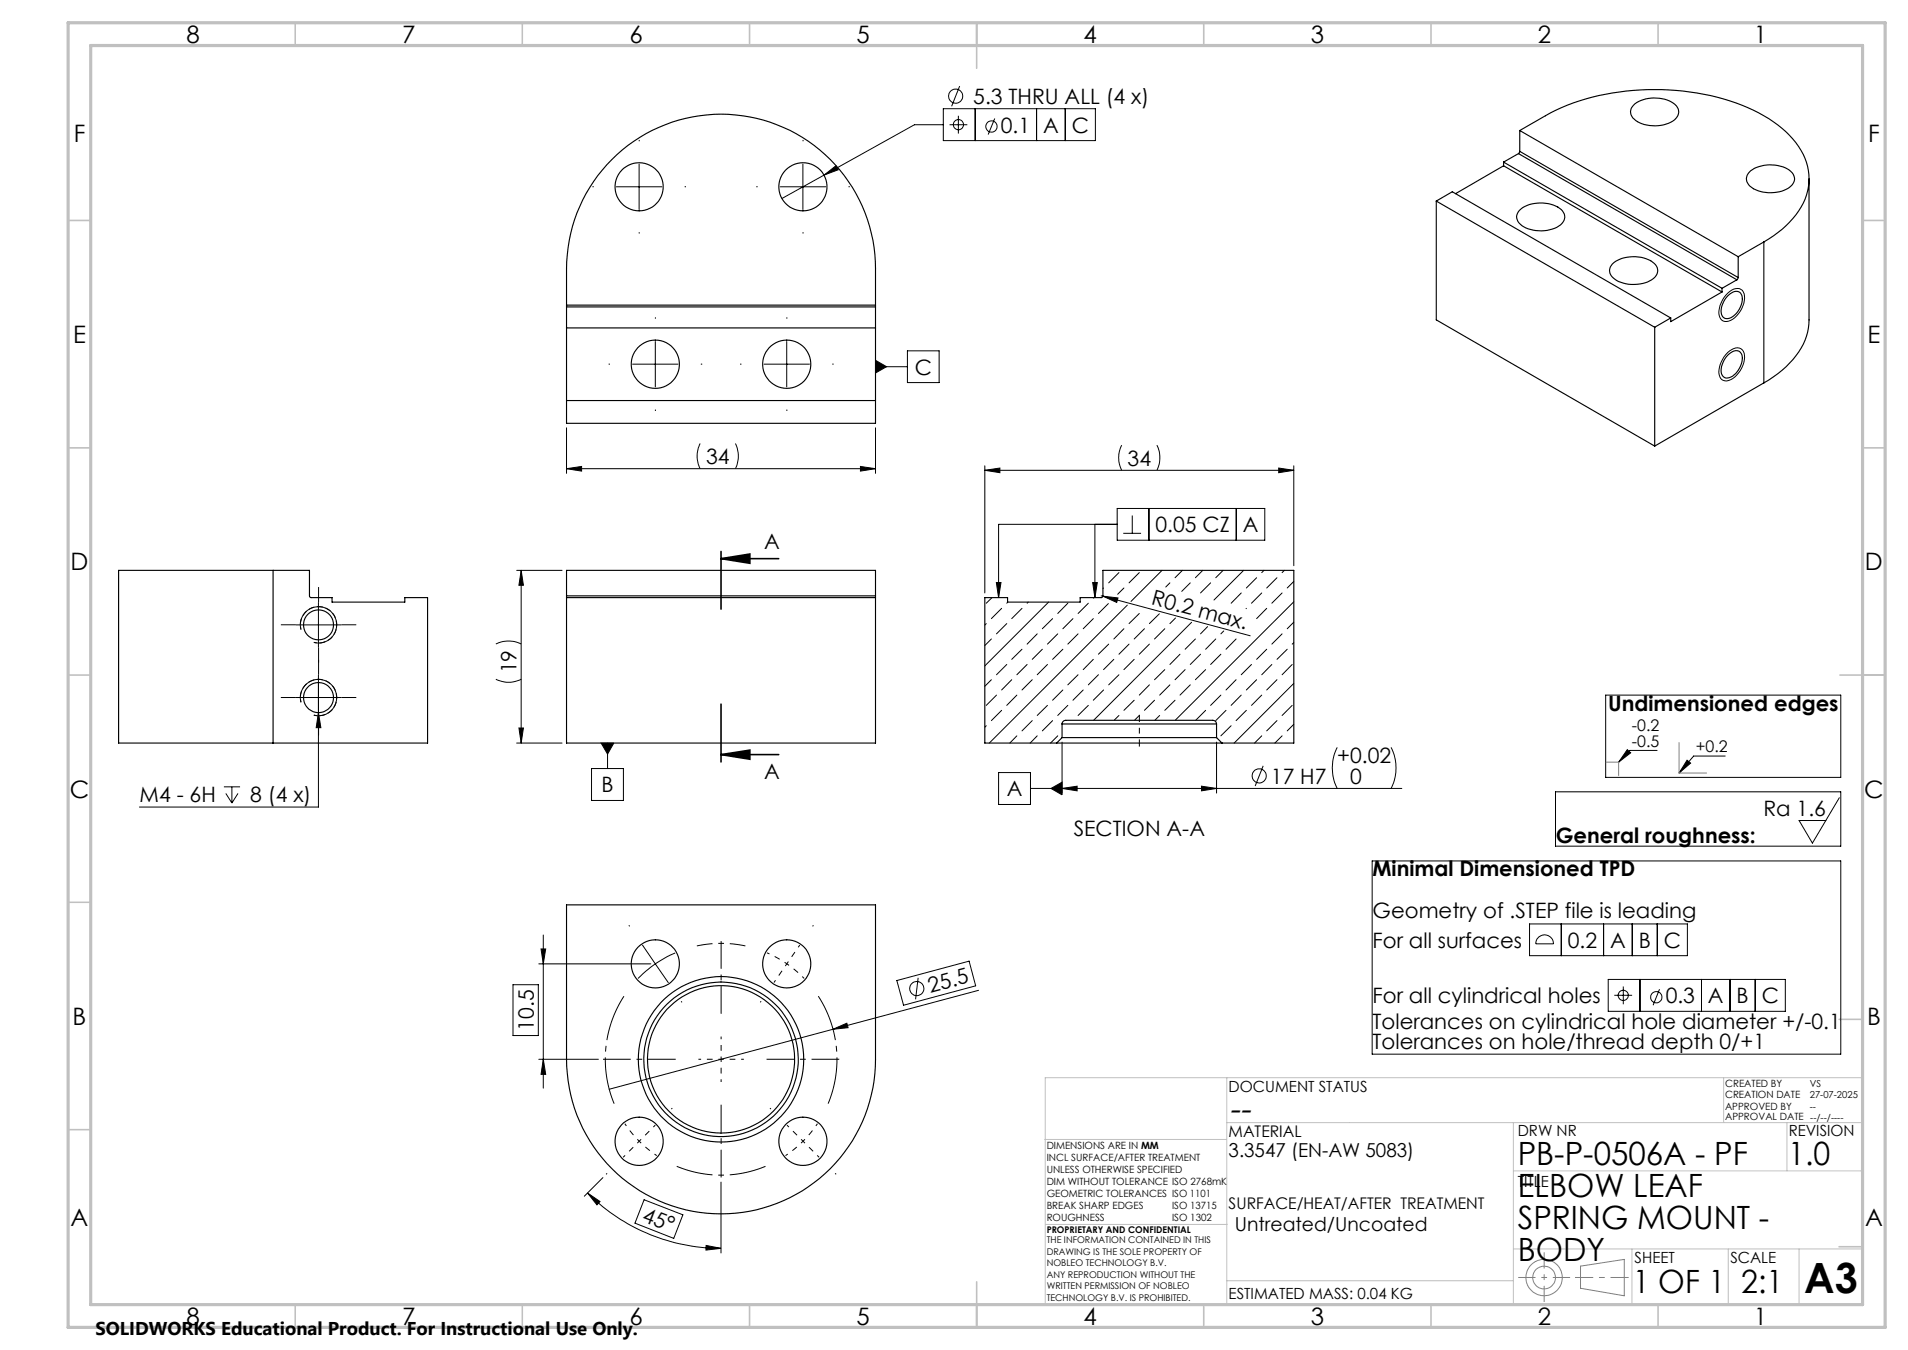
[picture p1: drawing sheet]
<svg xmlns="http://www.w3.org/2000/svg" width="420mm" height="297mm" viewBox="0 0 420 297" stroke-linecap="round" stroke-linejoin="round" font-family="sans-serif">
<g fill="none" stroke="#000" stroke-width=".22">
<path d="M211.2 18.9l-1.7 4.5M140.7 36.1v10M176.7 36.1v10M181.4 38.5l2.6-2 .5 .9zM181.4 38.5l-9.3 5.2M207.6 27.4h-6.3l-19.9 11.1M207.6 23.9h33.5v7h-33.5zM209 27.4h3.9M211 25.5v3.9M214.7 23.9v7M219 26.1l-1.5 3.5M228.2 23.9v7"/>
<path d="M234.5 23.9v7M135.7 41.1h10M171.8 41.1h10M144.3 75.1v10M173.2 75.1v10M192.7 79.3l2.5 1.4-2.5 1.4zM199.7 77.2h7v7h-7zM380.3 64.5a2.35 2.35 0 0 1 3.2-.6 3.9 3.9 0 0 1-.1 4 4.5 4.5 0 0 1-3.7 2.8 2.16 2.16 0 0 1-1.2-2.9l.7-1.8zM380.3 77.6l.5-.4a1.85 1.85 0 0 1 3.1 .5 5.6 5.6 0 0 1-3.8 6.1 1.81 1.81 0 0 1-1.7-2.4l.5-1.7 .6-1.2zM124.7 94.1v10M139.2 80.1h10.1M154.1 97.6a6.1 6.1 0 0 0 0 5.5"/>
<path d="M161.9 97.6a6.4 6.4 0 0 1 0 5.5M168.2 80.1h10M192.7 94.1v10M192.7 80.7h7M246.9 97.9a6.1 6.1 0 0 0 0 5.6M254.7 97.9a6.4 6.4 0 0 1 0 5.6M124.7 103.1l3.3-.5v1zM124.7 103.1h68M189.4 102.6l3.3 .5-3.3 .5zM216.8 103.5l3.3-.5v1zM216.8 102.5v28M216.8 103.5h68"/>
<path d="M241 115.4v16.1M245.9 111.9h32.5v6.9h-32.5zM245.9 115.4h-26.1v16.1M247.3 117.3h3.9M249.2 113.4v3.9M252.9 111.9v6.9M272.1 111.9v6.9M281.5 103l3.3 .5-3.3 .5zM284.8 102.5v22M65.1 137.5h10M66.3 138.5a4 4 0 0 1 3.5-5 4 4 0 0 1 4.3 4.3 4 4 0 0 1-5 3.5M70.1 132.5v10"/>
<path d="M113.7 125.5h10M114.7 125.5l.5 3.3h-1zM114.7 125.5v38M217.1 137.2l-.3 .3M218.4 131.5l-1.3 1.2M219.3 128.2h1l-.5 3.3zM220.5 133.8l-2.3 2.3M221.6 137.2l-2.2 2.2M221.8 132.5l-.2 .2M225 133.8l-2.3 2.3M226.3 132.5l-.2 .2M228.3 139.4l-2.2 2.3"/>
<path d="M230.8 132.5l-14 14M231.7 136.1l-2.3 2.2M232.8 139.4l-2.2 2.3M235.1 132.7l-2.3 2.3M236.2 136.1l-2.2 2.2M237.3 139.4l-2.2 2.3M239.6 132.7l-2.3 2.3M240.5 128.2h1l-.5 3.3zM240.7 136.1l-2.3 2.2M240.8 131.5l-.1 .1M242.4 131.1l.4 .1M242.8 131.2l3.3 .3-.3 1z"/>
<path d="M242.8 131.2l32.4 8.7M242.9 129.4l-.1 .1M244 132.8l-2.2 2.2M246.3 126l-2.2 2.2M247.4 138.3l-2.2 2.3M247.4 129.4l-1.4 1.3M248.1 133.1l-30.3 30.4M250.8 135l-2.3 2.2M250.8 126l-2.3 2.2M251.9 138.3l-2.2 2.3M255.2 135l-2.2 2.2M255.8 125.5l-6.8 6.8"/>
<path d="M256.4 138.3l-2.3 2.3M257.5 128.2l-.9 .9M258.8 136l-1.3 1.2M260.3 125.5l-1.6 1.6M262 128.2l-1.9 1.9M262.3 136.9l-21.6 21.6M264.8 125.5l-1.7 1.6M265.8 137.9l-1.5 1.5M266.5 128.2l-2.2 2.3M269.2 125.5l-1.6 1.6M269.4 138.8l-.7 .6M273.2 130.5l-2.2 2.2"/>
<path d="M273.8 125.5l-6.6 6.5M274.4 133.8l-.1 .1M276.6 127.1l-2.2 2.3M277.7 130.5l-2.2 2.2M278.2 125.5l-.5 .5M278.8 133.8l-2.2 2.3M281.1 127.1l-2.3 2.3M282.2 139.4l-2.2 2.3M282.2 130.5l-2.2 2.2M282.7 125.5l-.5 .5M284.8 132.4l-26.1 26.1M284.8 136.9l-1.4 1.4"/>
<path d="M284.8 127.9l-1.4 1.5M65.1 153.5h10M66.3 154.5a4 4 0 0 1 3.5-5 4 4 0 0 1 4.3 4.3 4 4 0 0 1-5 3.5M70.1 156.8l.5 3.3h-1zM70.1 148.5v29h-39.4M109.1 149.4a6.1 6.1 0 0 0 5.6 0M109.1 141.7a6.4 6.4 0 0 1 5.6 0M217.1 159.7l-.3 .3M218.2 149.5l-1.4 1.5M218.2 140.6l-1.4 1.4M219.4 152.9l-2.3 2.3M220.5 156.3l-2.3 2.2"/>
<path d="M221.6 146.2l-2.2 2.2M222.7 149.5l-2.2 2.3M223.8 152.9l-2.2 2.3M225 142.8l-2.3 2.3M226.1 146.2l-2.3 2.2M227.2 158.5l-2.2 2.3M227.2 149.5l-2.2 2.3M229.4 142.8l-2.2 2.3M230.6 155.2l-2.3 2.2M230.6 146.2l-2.3 2.2M231.7 158.5l-2.3 2.3M234 151.8l-2.3 2.3"/>
<path d="M234 142.8l-2.3 2.3M235.1 155.2l-2.3 2.2M237.3 148.4l-2.2 2.3M238.4 151.8l-2.2 2.3M239.6 155.2l-2.3 2.2M240.7 145.1l-2.3 2.2M241.8 148.4l-2.2 2.3M242.9 151.8l-2.2 2.3M244.1 141.7l-2.3 2.2M245.2 145.1l-2.3 2.2M246.3 157.4l-1 1.1M246.3 148.4l-2.2 2.3"/>
<path d="M248.5 141.7l-2.2 2.2M249.7 154.1l-2.3 2.2M249.7 145.1l-2.3 2.2M250.8 157.4l-1.1 1.1M253 150.7l-2.2 2.2M253 141.7l-2.2 2.2M254.1 154.1l-2.2 2.2M255.3 157.4l-1.1 1.1M256.4 147.3l-2.3 2.2M257.5 150.7l-2.2 2.2M258.7 154.1l-2.3 2.2M259.8 143.9l-2.3 2.3"/>
<path d="M260.9 147.3l-2.2 2.2M262 150.7l-2.2 2.2M263.1 140.6l-2.2 2.2M264.3 143.9l-2.3 2.3M265.4 156.3l-2.2 2.2M265.4 147.3l-2.3 2.2M267.6 140.6l-2.2 2.2M268.7 152.9l-2.2 2.3M268.7 143.9l-2.2 2.3M269.9 156.3l-2.3 2.2M271 159.7l-2.3 2.2M272.1 149.5l-2.2 2.3"/>
<path d="M272.1 140.6l-2.2 2.2M273.2 152.9l-2.2 2.3M274.4 156.3l-2.3 2.2M275.5 146.2l-2.3 2.2M276.6 149.5l-2.2 2.3M277.7 152.9l-2.2 2.3M278.8 142.8l-2.2 2.3M280 146.2l-2.3 2.2M281.1 158.5l-2.3 2.3M281.1 149.5l-2.3 2.3M283.4 142.8l-2.3 2.3M284.4 155.2l-2.2 2.2"/>
<path d="M284.4 146.2l-2.2 2.2M284.8 150.4l-13.1 13.1M284.8 141.4l-.4 .3M284.8 159.3l-1.4 1.5M353.4 152.9h51.8v18.1h-51.8zM49.3 173.1h3.5M49.7 174.6l1.3 2.1M51 173.1v3.6M52.4 174.6l-1.4 2.1M113.7 163.5h10M114.2 160.2h1l-.5 3.3zM130.2 169.1h7v7h-7z"/>
<path d="M132.3 163.5h2.8l-1.4 2.4zM133.7 163.5v5.6M219.8 170h7v7h-7zM223.8 161.9l-1.5 1.6M226.8 173.5h81.8M228.3 161.9l-1.5 1.6M231.4 173.5l2.4-1.4v2.8zM232.8 161.9l-1.6 1.6M233.8 173.5l3.3-.5v1zM233.8 163.3v11.2M264.5 173l3.3 .5-3.3 .5zM267.8 163.3v11.2"/>
<path d="M277.7 161.9l-1.5 1.6M278.1 168.5l-1.8 4.4M282.2 161.9l-1.6 1.6M294.4 164.4a9.9 9.9 0 0 0 0 9.1M306.2 164.4a9.9 9.9 0 0 1 0 9.1M342.4 174.2h62.8v12h-62.8zM358.2 164.9l.8 .7-2.7 2.1zM364.8 165.1h-6l-2.5 2.6M371.4 167.2l.7 .7-2.5 2.2zM379.8 166.3h-7l-3.2 3.8M404.9 175.5l-5.9 10-3-5h5.9M302 189.4h103.2v42.5h-103.2z"/>
<path d="M112.9 216.6h5.6v11.2h-5.6zM118.6 212.1h24.7M119.1 208.8h1l-.5 3.3zM119.6 205.7v33.7M141.4 207.9l2.9 4.2M144.3 212.1l-2 1.5-1.9 1.7M144.3 212.1l2.8 4.1M148.6 209.7l-1.7 .7-2.6 1.7M197.4 215.7l15.9-4.2 1.5 5.4-15.9 4.3zM202.1 215.1l-.6 4.7M215.4 217.9l-81.3 21.7M336.7 203.3h34.7v7h-34.7z"/>
<path d="M338.7 206.2a1.99 1.99 0 0 1 2.1-.3 1.99 1.99 0 0 1 1.2 1.7h-3.9a1.92 1.92 0 0 1 .6-1.4zM343.7 203.3v7M353 203.3v7M354 215.5h39v7h-39zM355.4 219h3.9M357.3 217v3.9M359.3 203.3v7M361 215.5v7M364.8 203.3v7M365.3 217.6l-1.4 3.6M374.5 215.5v7M380.8 215.5v7"/>
<path d="M386.4 215.5v7M118.6 233h13.1M119.6 233l.5 3.4h-1zM183.3 226.4l3.1-1.3 .3 1zM132.7 259.1l-4.1 4.1M129.3 262.5l2.8 1.8-.7 .8zM129.3 262.5a41.6 41.6 0 0 0 29.4 12.1M141.8 263.9l8.5 3.4-2 5.1-8.5-3.3zM155.4 274l3.3 .6-3.3 .4zM158.7 260.1v15.6"/>
<circle cx="210.4" cy="21.2" r="1.55"/>
<circle cx="211" cy="27.4" r="1.12"/>
<circle cx="218.3" cy="27.8" r="1.25"/>
<circle cx="277.2" cy="170.7" r="1.55"/>
<circle cx="201.8" cy="217.5" r="1.55"/>
<circle cx="357.3" cy="219" r="1.13"/>
<circle cx="364.6" cy="219.4" r="1.24"/>
</g>
<g fill="none" stroke="#808080" stroke-width=".22">
<path d="M353.6 167.7h2.7v2.9M369.6 163.4v6.7h6.1M347.9 278.5l9.6-1.4v8l-9.6-1.7z"/>
<circle cx="339.9" cy="281" r="2.51"/>
<circle cx="339.9" cy="281.1" r="4"/>
</g>
<path d="M334.2 281h11.4" fill="none" stroke="#808080" stroke-width=".22" stroke-dasharray="15.2 1.3 1.3 1.3" stroke-dashoffset="11.4" stroke-linecap="butt"/>
<path d="M339.9 275.5v10.9" fill="none" stroke="#808080" stroke-width=".22" stroke-dasharray="15.2 1.3 1.3 1.3" stroke-dashoffset="11.7" stroke-linecap="butt"/>
<path d="M346.7 281h11.8" fill="none" stroke="#808080" stroke-width=".22" stroke-dasharray="15.2 1.3 1.3 1.3" stroke-dashoffset="11.2" stroke-linecap="butt"/>
<g fill="none" stroke="#c0c0c0" stroke-width=".22">
<path d="M270.1 237.1v49.9M379.4 237.1v9.9M410.1 237.1h-180v49.9M230 250.7h40M270.1 247h140M333.1 257.6h77M333.1 247v40M393.3 247v10.6M230.2 269.4h39.9M333.1 274.8h77M359.2 274.8v12.2M380.4 274.8v12.2"/>
<path d="M396 274.8v12.2M270.1 281.8h63"/>
</g>
<g fill="none" stroke="#c0c0c0" stroke-width=".35">
<path d="M65 5v5M115 5v5M165 5v5M215 5v10M265 5v5M315 5v5M365 5v5M15 48.5h5M410 48.5h5M15 98.5h5M410 98.5h5M15 148.5h5"/>
<path d="M405 148.5h10M15 198.5h5M404.8 224.3h5M15 248.5h5M404.8 274.3h5M65 287v5M115 287v5M165 287v5M215 282v10M265 287v5M315 287v5M365 287v5"/>
</g>
<path d="M15 5h400v287h-400zM20 10h390v277h-390z" fill="none" stroke="#c0c0c0" stroke-width=".7"/>
<g fill="#000">
<path d="M242.8 131.2l3.3 .3-.3 1zM183.3 226.4l3.1-1.3 .3 1z"/>
<path d="M189.4 102.6l3.3 .5-3.3 .5zM124.7 103.1l3.3-.5v1z"/>
<path d="M114.7 125.5l.5 3.3h-1zM114.2 160.2h1l-.5 3.3z"/>
<path d="M158.7 122.9l6.4-1v2zM158.7 166l6.4-1v2z"/>
<path d="M132.3 163.5l1.4 2.4 1.4-2.4zM181.4 38.5l3.1-1.1-.5-.9zM192.7 79.3l2.5 1.4-2.5 1.4zM216.8 103.5l3.3-.5v1zM281.5 103l3.3 .5-3.3 .5zM233.8 173.5l3.3-.5v1zM264.5 173l3.3 .5-3.3 .5zM219.3 128.2h1l-.5 3.3zM240.5 128.2h1l-.5 3.3zM231.4 173.5l2.4 1.4v-2.8zM70.1 156.8l-.5 3.3h1z"/>
<path d="M371.4 167.2l.7 .7-2.5 2.2zM358.2 164.9l.8 .7-2.7 2.1z"/>
<path d="M119.1 208.8h1l-.5 3.3zM119.6 233l.5 3.4h-1z"/>
<path d="M129.3 262.5l2.8 1.8-.7 .8zM155.4 274l3.3 .6-3.3 .4z"/>
</g>
<g fill="none" stroke="#000" stroke-width=".25">
<path d="M331 36.5l48.1 27.7M331 36.5l-10.6 6.1M331 35.7v.8M331 35.7l48.1 27.7M334.3 33.8l-3.3 1.9M334.3 33.8l48 27.8M334.5 28.7a70.8 70.8 0 0 1 9.2-5 54.7 54.7 0 0 1 42.2 .5 21.9 21.9 0 0 1 11.4 10.7 12.4 12.4 0 0 1-2.6 13.2l-2.4 2.3-4 2.8M334.5 33.3l-.2 .5M334.5 28.7l48.1 27.8M334.5 33.3l48.1 27.8M334.5 28.7v4.6M359.9 22.9a7.8 7.8 0 0 1 8.8 .1 2.27 2.27 0 0 1-1 3.9 7.7 7.7 0 0 1-8.3-1 2.05 2.05 0 0 1 .5-3z"/>
<path d="M385.1 37.9a7.4 7.4 0 0 1 9.4 .2 2.16 2.16 0 0 1-.8 3.3 7.9 7.9 0 0 1-8.5-.4 2.07 2.07 0 0 1-.1-3.1zM398.2 39.3v31.1a14.1 14.1 0 0 1-5.1 10.3l-1.7 1.5-3.1 2M316.2 44.2v26.2l48 27.7M316.2 44.2l48 27.8M316.2 44.2l3.5-2 48.1 27.8M334.5 46.3a7.7 7.7 0 0 1 9.2-.2 2.14 2.14 0 0 1-.6 3.6 7.8 7.8 0 0 1-8.5-.4 2 2 0 0 1-.1-3zM354.9 58.1a7.7 7.7 0 0 1 9.2-.2 2.11 2.11 0 0 1-.5 3.7 7.8 7.8 0 0 1-8.5-.5 2.03 2.03 0 0 1-.2-3zM382.6 56.5v4.6M388.3 53.2l-5.7 3.3M388.3 53.2v31M124.7 67.1v-8a34 34 0 0 1 34-34 34 34 0 0 1 34 34v8M124.7 67.1v.4"/>
<path d="M124.7 67.5v25.6h68v-25.6M124.7 67.1h68M124.7 67.5h68M124.7 72.1h68M192.7 67.1v.4M364.2 72v26.1M367.8 70l-3.6 2M379.1 64.2l-11.3 6.6v-.8M379.1 63.4v.8M380.3 65.1a2.02 2.02 0 0 1 2.8-.7 4 4 0 0 1-1 4.7 2.02 2.02 0 0 1-2.8 .6 4 4 0 0 1 1-4.6zM380.3 78.1a1.97 1.97 0 0 1 2.8-.6 3.6 3.6 0 0 1-.7 4.3 2.75 2.75 0 0 1-2.7 1.3 2.37 2.37 0 0 1-.4-3.3zM382.3 61.6l-3.2 1.8"/>
<path d="M382.6 61.1l-.3 .5M124.7 88.1h68M388.3 84.2l-24.1 13.9M60.1 125.5h-34v38h34M60.1 125.5h8l.1 5.9 4.9 .1v1h16v-1h5v32h-34M60.1 125.5v38M124.7 131.1v.4M124.7 131.1v-5.6h68v5.6M124.7 131.5v32h68v-32M124.7 131.5h68M124.7 131.1h68M192.7 131.1v.4"/>
<path d="M233.8 159.3a.85 .85 0 0 1 .8-.8h32.4a.85 .85 0 0 1 .8 .8M233.8 159.3h34M233.8 159.3v3M267.8 159.3v3M232.6 163.5h-15.8v-32h5v1h16v-1h4.7l.3-.3v-5.7h42v38h-15.8M232.6 163.5h36.4M233.8 162.3h34M233.8 162.3l-1.2 1.2M267.8 162.3l1.2 1.2M124.7 199.1h68v33.9a34 34 0 0 1-34 34 34 34 0 0 1-34-34z"/>
<circle cx="140.7" cy="41.1" r="5.3"/>
<circle cx="176.7" cy="41.1" r="5.3"/>
<circle cx="144.3" cy="80.1" r="5.3"/>
<circle cx="173.2" cy="80.1" r="5.3"/>
<circle cx="70.1" cy="137.5" r="3.3"/>
<circle cx="70.1" cy="153.5" r="3.3"/>
<circle cx="144.3" cy="212.1" r="5.3"/>
<circle cx="173.2" cy="212.1" r="5.3"/>
<circle cx="158.7" cy="233" r="18.2"/>
<circle cx="158.7" cy="233.1" r="16.2"/>
<circle cx="158.7" cy="233" r="17"/>
<circle cx="140.7" cy="251.1" r="5.3"/>
<circle cx="176.7" cy="251.1" r="5.3"/>
</g>
<g fill="none" stroke="#000" stroke-width=".22" stroke-dasharray="15.2 1.3 1.3 1.3" stroke-dashoffset="14.6" stroke-linecap="butt">
<path d="M173.2 212l-2.1-1.3-2.3-1.1M173.2 212l2 1.6 1.8 1.7M173.2 212l2.8-4.1M173.2 212l-2.8 4.2M158.7 233v-5M158.7 233h-5M158.7 233v5M158.7 233h5M140.7 251.1l1.9 1.6 2 1.5M140.7 251.1l-1.7-1.9-1.5-2M140.7 251.1l-3.5 3.5M140.7 251.1l3.5-3.6"/>
<path d="M176.8 251.1l1.6-1.9 1.5-2M176.8 251.1l-1.9 1.6-2 1.5M176.8 251.1l3.5 3.5M176.8 251.1l-3.6-3.6"/>
</g>
<path d="M164.1 208.1l-2.1-.4-2.9-.2-2.9 .2-2.8 .4" fill="none" stroke="#000" stroke-width=".22" stroke-dasharray="15.2 1.3 1.3 1.3" stroke-dashoffset="11.8" stroke-linecap="butt"/>
<path d="M137.3 219.2a25.5 25.5 0 0 0-2.1 23.6M182.3 242.8a25.5 25.5 0 0 0-2.2-23.6" fill="none" stroke="#000" stroke-width=".22" stroke-dasharray="15.2 1.3 1.3 1.3" stroke-dashoffset="4.8" stroke-linecap="butt"/>
<path d="M149 256.6a25.5 25.5 0 0 0 19.5 0" fill="none" stroke="#000" stroke-width=".22" stroke-dasharray="15.2 1.3 1.3 1.3" stroke-dashoffset="7.1" stroke-linecap="butt"/>
<path d="M158.7 122.9l6.4-1v2zM158.7 122.9h12.7M158.7 121.3v12.7M158.7 154.9v12.7M158.7 166l6.4-1v2zM158.7 166h12.7" fill="none" stroke="#000" stroke-width=".35"/>
<path d="M69.1 141.3a4 4 0 0 0 5-3.5 4 4 0 0 0-4.3-4.3 4 4 0 0 0-3.5 5M69.1 157.3a4 4 0 0 0 5-3.5 4 4 0 0 0-4.3-4.3 4 4 0 0 0-3.5 5" fill="none" stroke="#000" stroke-width=".22" stroke-dasharray="1.3 .6" stroke-dashoffset=".6" stroke-linecap="butt"/>
<g fill="none" stroke="#000" stroke-width=".22" stroke-dasharray="15.2 1.3 1.3 1.3" stroke-linecap="butt">
<path d="M140.7 31.1v-.3M176.8 31.1v-.3M130.7 41.1h-.3M140.7 51.1v.3M150.7 41.1h.3M166.8 41.1h-.3M176.8 51.1v.3M186.8 41.1h.3M144.3 70.1v-.3M173.2 70.1v-.3M134.3 80.1h-.3M144.3 90.1v.3"/>
<path d="M154.3 80.1h.3M163.2 80.1h-.3M173.2 90.1v.3M183.2 80.1h.3M65.1 137.5h-3.3M70.1 132.5v-3.3M75.1 137.5h3.3M65.1 153.5h-3.3M70.1 142.5v3.3M70.1 148.5v-3.3M70.1 158.5v3.3M75.1 153.5h3.3"/>
<path d="M138.6 203.8l-.2-.2M178.9 203.8l.1-.2M149.9 220.3l.2 .2M167.5 220.3l-.1 .2M133.6 258.1l-.2 .3M147.8 244l.2-.2M169.7 244l-.2-.2M183.8 258.1l.3 .3"/>
</g>
<path d="M148.7 233h-16M158.7 223v-16M168.7 233h16M158.7 243v16" fill="none" stroke="#000" stroke-width=".22" stroke-dasharray="15.2 1.3 1.3 1.3" stroke-dashoffset="9.1" stroke-linecap="butt"/>
<path d="M250.8 157.3v7" fill="none" stroke="#000" stroke-width=".22" stroke-dasharray="15.2 1.3 1.3 1.3" stroke-dashoffset="13.6" stroke-linecap="butt"/>
<text font-size="9.2" x="397.2" y="284.5">A3</text>
<text font-size="7.3" x="270.4" y="246.3">--</text>
<g font-size="7.1">
<text x="334.1" y="256.2">PB-P-0506A - PF</text>
<text x="393.6" y="256.2">1.0</text>
<text x="334.1" y="263.3">ELBOW LEAF</text>
<text x="334.1" y="270.3">SPRING MOUNT -</text>
<text x="334.1" y="277.4">BODY</text>
<text x="359.4" y="284.5">1 OF 1</text>
<text x="383.3" y="284.5">2:1</text>
</g>
<g font-size="5.3">
<text x="41" y="9.5">8</text>
<text x="88.5" y="9.5">7</text>
<text x="138.5" y="9.5">6</text>
<text x="188.5" y="9.5">5</text>
<text x="238.5" y="9.5">4</text>
<text x="288.5" y="9.5">3</text>
<text x="338.5" y="9.5">2</text>
<text x="386" y="9.5">1</text>
<text x="16.2" y="31.3">F</text>
<text x="411.2" y="31.3">F</text>
<text x="16.1" y="75.5">E</text>
<text x="411.1" y="75.5">E</text>
<text x="15.5" y="125.5">D</text>
<text x="410.5" y="125.5">D</text>
<text x="15.4" y="175.5">C</text>
<text x="410.4" y="175.5">C</text>
<text x="16" y="225.5">B</text>
<text x="411" y="225.5">B</text>
<text x="15.5" y="269.8">A</text>
<text x="410.5" y="269.8">A</text>
<text x="41" y="291.5">8</text>
<text x="88.5" y="291.5">7</text>
<text x="138.5" y="291.5">6</text>
<text x="188.5" y="291.5">5</text>
<text x="238.5" y="291.5">4</text>
<text x="288.5" y="291.5">3</text>
<text x="338.5" y="291.5">2</text>
<text x="386" y="291.5">1</text>
</g>
<g font-size="4.7">
<text x="214.2" y="22.8">5.3 THRU ALL (4 x)</text>
<text x="220.3" y="29.2">0.1</text>
<text x="229.6" y="29.2">A</text>
<text x="235.9" y="29.2">C</text>
<text x="201.4" y="82.4">C</text>
<text x="155.4" y="102.1">34</text>
<text x="248.2" y="102.4">34</text>
<text x="254.3" y="117.1">0.05 CZ</text>
<text x="273.6" y="117.1">A</text>
<text x="168.2" y="120.8">A</text>
<text x="253.3" y="132.9" transform="rotate(15 253.3 132.9)">R0.2 max.</text>
<text x="113.7" y="148.1" transform="rotate(-90 113.7 148.1)">19</text>
<text x="354" y="156.4">Undimensioned edges</text>
<text x="294.4" y="167.9">+0.02</text>
<text x="168.2" y="171.4">A</text>
<text x="279.8" y="172.4">17 H7</text>
<text x="297.2" y="172.4">0</text>
<text x="30.7" y="176.5">M4 - 6H</text>
<text x="55.1" y="176.5">8 (4 x)</text>
<text x="132.4" y="174.3">B</text>
<text x="221.6" y="175.2">A</text>
<text x="388.2" y="179.5">Ra 1.6</text>
<text x="236.3" y="183.9">SECTION A-A</text>
<text x="342.5" y="185.5">General roughness:</text>
<text x="302.1" y="192.8">Minimal Dimensioned TPD</text>
<text x="302.1" y="201.9">Geometry of .STEP file is leading</text>
<text x="302.1" y="208.5">For all surfaces</text>
<text x="345.1" y="208.5">0.2</text>
<text x="354.4" y="208.5">A</text>
<text x="360.7" y="208.5">B</text>
<text x="366.3" y="208.5">C</text>
<text x="204.7" y="218.5" transform="rotate(-15 204.7 218.5)">25.5</text>
<text x="302.1" y="220.7">For all cylindrical holes</text>
<text x="366.7" y="220.7">0.3</text>
<text x="376" y="220.7">A</text>
<text x="382.3" y="220.7">B</text>
<text x="387.8" y="220.7">C</text>
<text x="117.5" y="226.7" transform="rotate(-90 117.5 226.7)">10.5</text>
<text x="302.1" y="226.3">Tolerances on cylindrical hole diameter +/-0.1</text>
<text x="302.1" y="230.9">Tolerances on hole/thread depth 0/+1</text>
<text x="141.1" y="268.5" transform="rotate(21 141.1 268.5)">45°</text>
</g>
<g font-size="4.2">
<text x="270.4" y="254.6">3.3547 (EN-AW 5083)</text>
<text x="271.8" y="270.8">Untreated/Uncoated</text>
</g>
<text font-size="4.1" x="21" y="293.7">SOLIDWORKS Educational Product. For Instructional Use Only.</text>
<g font-size="3.5">
<text x="359.2" y="160.9">-0.2</text>
<text x="359.2" y="164.3">-0.5</text>
<text x="373.3" y="165.5">+0.2</text>
<text x="270.4" y="250.1">MATERIAL</text>
<text x="270.4" y="266">SURFACE/HEAT/AFTER TREATMENT</text>
</g>
<g font-size="3.4">
<text x="270.4" y="240.2">DOCUMENT STATUS</text>
<text x="334.1" y="250">DRW NR</text>
<text x="393.7" y="250">REVISION</text>
<text x="334.1" y="261.1">TITLE</text>
<text x="359.8" y="277.9">SHEET</text>
<text x="380.9" y="277.9">SCALE</text>
<text x="270.4" y="285.7">ESTIMATED MASS: 0.04 KG</text>
</g>
<g font-size="2.2">
<text x="379.7" y="239.1">CREATED BY</text>
<text x="379.7" y="244.2">APPROVED BY</text>
<text x="379.7" y="241.6">CREATION DATE</text>
<text x="379.7" y="246.5">APPROVAL DATE --/--/----</text>
<text x="230.4" y="252.7">DIMENSIONS ARE IN MM</text>
<text x="230.4" y="255.4">INCL SURFACE/AFTER TREATMENT</text>
<text x="230.4" y="258">UNLESS OTHERWISE SPECIFIED</text>
<text x="230.4" y="260.7">DIM WITHOUT TOLERANCE ISO 2768mK</text>
<text x="230.4" y="263.3">GEOMETRIC TOLERANCES ISO 1101</text>
<text x="230.4" y="266">BREAK SHARP EDGES</text>
<text x="230.4" y="268.6">ROUGHNESS</text>
<text x="258" y="266">ISO 13715</text>
<text x="258" y="268.7">ISO 1302</text>
</g>
<g font-size="2.1">
<text x="398.4" y="239.1">VS</text>
<text x="398.4" y="244.2">--</text>
<text x="398.4" y="241.7">27-07-2025</text>
</g>
<g font-size="2">
<text x="230.4" y="271.3">PROPRIETARY AND CONFIDENTIAL</text>
<text x="230.4" y="273.5">THE INFORMATION CONTAINED IN THIS</text>
<text x="230.4" y="276.1">DRAWING IS THE SOLE PROPERTY OF</text>
<text x="230.4" y="278.6">NOBLEO TECHNOLOGY B.V.</text>
<text x="230.4" y="281.1">ANY REPRODUCTION WITHOUT THE</text>
<text x="230.4" y="283.6">WRITTEN PERMISSION OF NOBLEO</text>
<text x="230.4" y="286.2">TECHNOLOGY B.V. IS PROHIBITED.</text>
</g>
</svg>
